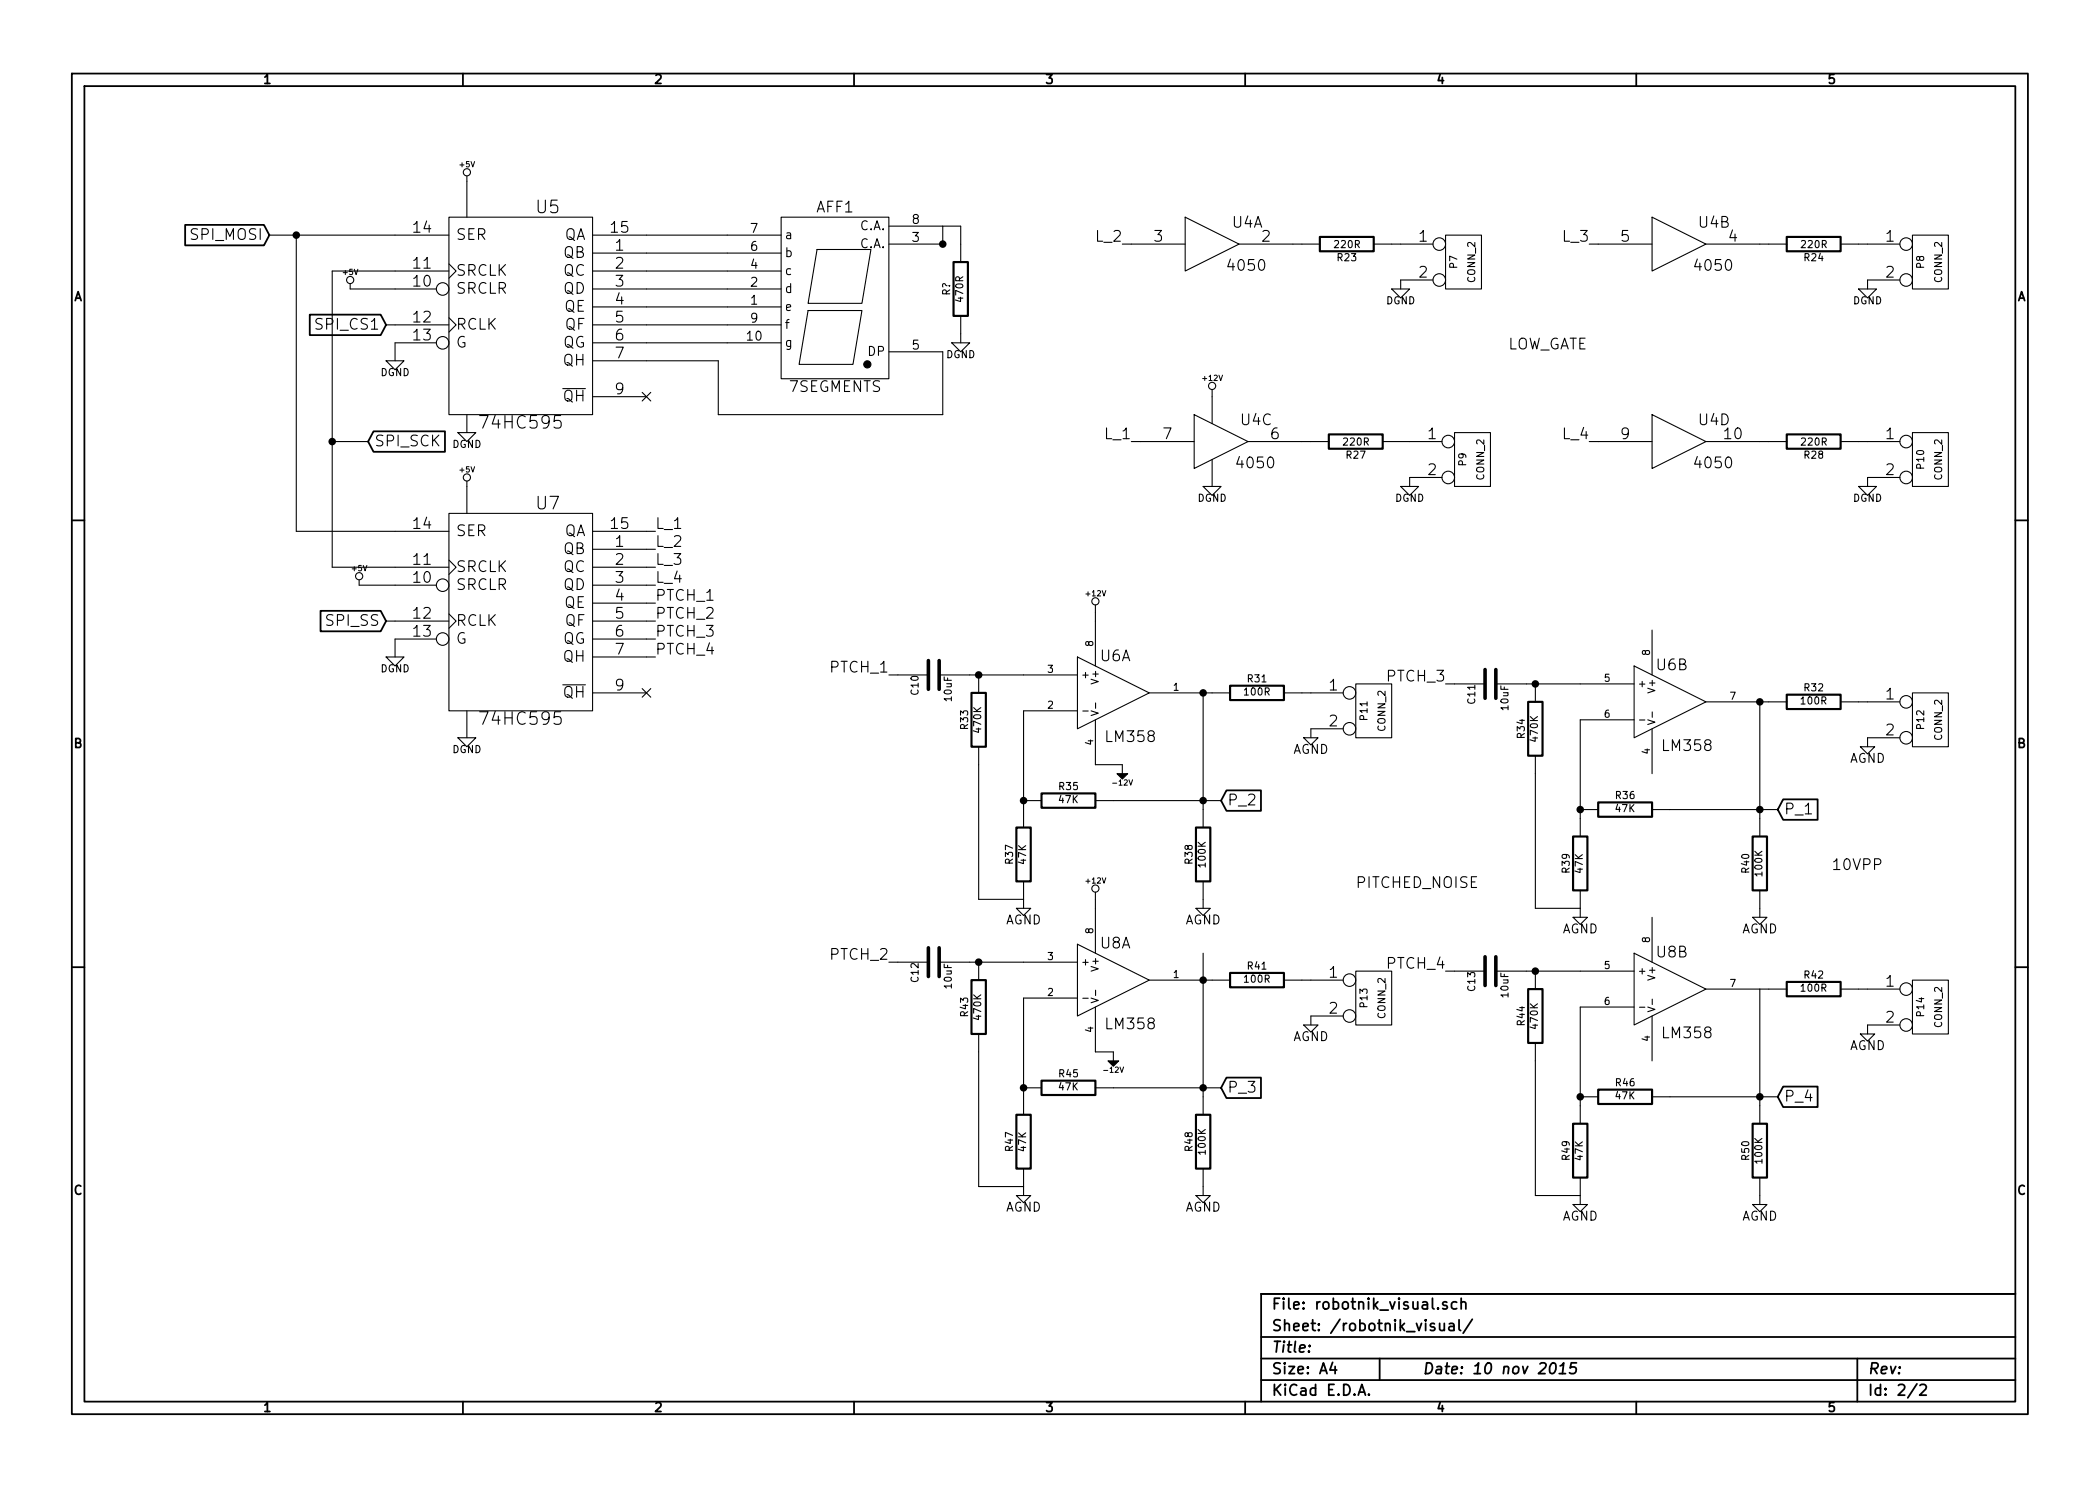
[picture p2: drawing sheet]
<svg xmlns="http://www.w3.org/2000/svg" width="297mm" height="210mm" viewBox="0 0 297 210" stroke-linecap="round" stroke-linejoin="round" font-family="sans-serif">
<g fill="none" stroke="#000" stroke-width=".25">
<path d="M10.2 10.4h276.6v189.7h-276.6zM11.9 12.2h273.2v186.1h-273.2zM65.5 10.4v1.8M120.8 10.4v1.8M176.1 10.4v1.8M231.4 10.4v1.8M26.2 31.8h11.1l.8 1.5-.8 1.4h-11.1zM43.8 44.5h10l.8 1.5-.8 1.4h-10zM10.2 73.6h1.7M52.8 61h10.1v2.9h-10.1l-.7-1.4zM285.1 73.6h1.7M45.3 86.4h8.5l.8 1.5-.8 1.4h-8.5z"/>
<path d="M173.5 111.8h4.9v2.9h-4.9l-.8-1.4zM252.2 113.1h4.9v2.9h-4.9l-.7-1.5zM10.2 136.8h1.7M285.1 136.8h1.7M173.5 152.5h4.9v2.9h-4.9l-.8-1.5zM252.2 153.7h4.9v2.9h-4.9l-.7-1.4zM65.5 198.3v1.8M120.8 198.3v1.8M176.1 198.3v1.8M178.4 189.2h106.7M178.4 195.3h106.7M178.4 192.2h106.7"/>
<path d="M185.2 190.4h.1l-.1 .1v-.1v.1M188.5 192.8l-.4 1h1M188.8 193.3v1.1M192.1 197.4l.5-1.5 .5 1.5M192.3 197h.7M193.6 197.3h.1l-.1 .1-.1-.1h.1v.1M195.1 192.2v3.1M202.9 187.3l-.4-.1-.2 .3 .1 .2 .5 .1 .1 .2-.1 .2-.1 .1-.5-.1M203.4 185.1h.1l-.1 .1-.1-.1h.1v.1M203.6 187.2v.9a.39 .39 0 0 0 .7 0M204.3 187.2v1.1M204.6 184.3l-.3-.1-.2 .2v.2l.5 .2 .1 .1-.1 .2-.1 .1-.4-.1"/>
<path d="M205 187.3l.2-.1 .4 .1 .1 1M205.7 187.6l-.5 .1a.3 .3 0 0 0-.3 .3 .3 .3 0 0 0 .3 .3l.5-.1M206 184.3a.48 .48 0 0 0-.6 0l-.1 .6a.48 .48 0 0 0 .7 .2M206.4 186.7v1.4l.2 .2M206.7 184.3a.38 .38 0 0 1 .6 .1v.8M206.7 183.7v1.5M208.3 186.7l-1.3 1.9M219.4 193a.35 .35 0 0 1 .4-.2 .35 .35 0 0 1 .3 .3 .87 .87 0 0 1-.6 1.3l-.2-.1a1.14 1.14 0 0 1 .1-1.3zM220.5 194.4h.9M220.7 193.3l.5-.5-.2 1.6M223 192.8h-.8l-.1 .8 .2-.2 .5 .1 .2 .2-.2 .5a.62 .62 0 0 1-.8 0M231.4 198.3v1.8"/>
<path d="M262.7 192.2v6.1M271.1 195.8l-1.3 2M271.6 196l.2-.1h.4l.2 .1 .1 .3-.1 .2-.9 .9h1M285.1 183.1h-106.7v15.2"/>
</g>
<g fill="none" stroke="#000" stroke-width=".15">
<path d="M38.1 33.3h25.4M41.9 33.3v41.9h21.6M63.5 30.7h20.3v28h-20.3zM63.5 37.3l1 1-1 1.1M63.5 38.3h-16.5v42h16.5M66 24.9v5.8M83.8 35.8h26.7M83.8 38.3h26.7M83.8 33.3h26.7M110.5 30.7h15.2v22.9h-15.2zM115.6 35.3h7.6l-1.3 7.6h-7.6zM125.7 32h10.2v5.1"/>
<path d="M133.3 32v2.5h-7.6M158.7 34.5h8.9M167.6 30.7l7.7 3.8-7.7 3.8zM175.3 34.5h11.4M194.3 34.5h8.4M202.7 39.6h-4.6v1.3M204.5 33.3h5v7.6h-5zM224.8 34.5h8.9M233.7 30.7l7.6 3.8-7.6 3.8zM241.3 34.5h11.4M260.3 34.5h8.4M268.7 39.6h-4.5v1.3"/>
<path d="M270.5 33.3h5.1v7.6h-5.1zM49.5 40.1v.8h12.2M54.6 51h2.5l-1.2 1.3zM54.6 46h8.9M61.7 48.5h-5.8v2.5M63.5 45l1 1-1 1M66 58.7v2.5M83.8 40.9h26.7M83.8 43.4h26.7M83.8 46h26.7M83.8 48.5h26.7M83.8 56.1h7.6"/>
<path d="M90.8 55.5l1.2 1.2M92 55.5l-1.2 1.2M114.3 43.9h7.6l-1.3 7.7h-7.6zM125.7 49.8h7.6v8.9h-31.7v-7.7h-17.8M134.6 48.5h2.6l-1.3 1.3zM135.9 44.7v3.8M168.9 58.7l7.6 3.8-7.6 3.8zM171.4 55.1v4.8M196.8 40.9h2.6l-1.3 1.3zM233.7 58.7l7.6 3.8-7.6 3.8zM262.9 40.9h2.5l-1.2 1.3zM47 62.5h5.1"/>
<path d="M63.5 72.6h20.3v28h-20.3zM63.5 79.2l1 1.1-1 1M64.8 61.2h2.5l-1.3 1.3zM66 68.1v4.5M83.8 77.7h8.9M83.8 75.2h8.9M160 62.5h8.9M170.2 68.8h2.5l-1.3 1.3zM171.4 65v3.8M176.5 62.5h11.5M195.6 62.5h8.4M198.1 68.8h2.6l-1.3 1.3z"/>
<path d="M204 67.6h-4.6v1.2M205.7 61.2h5.1v7.6h-5.1zM224.8 62.5h8.9M241.3 62.5h11.4M260.3 62.5h8.4M262.9 68.8h2.5l-1.2 1.3zM268.7 67.6h-4.5v1.2M270.5 61.2h5.1v7.6h-5.1zM50.8 82v.8h10.9M54.6 93h2.5l-1.2 1.2zM54.6 87.9h8.9M61.7 90.4h-5.8v2.6"/>
<path d="M63.5 86.9l1 1-1 1M83.8 80.3h8.9M83.8 82.8h8.9M83.8 85.3h8.9M83.8 87.9h8.9M83.8 90.4h8.9M83.8 93h8.9M83.8 98h7.6M90.8 97.4l1.2 1.2M92 97.4l-1.2 1.2M125.7 95.5h5.6M132.8 95.5h19.6"/>
<path d="M138.4 95.5v2.5M152.4 93l10.2 5-10.2 5.1zM154.9 85.6v8.6M155 99.5v.7M162.6 98h11.4M170.2 98v19.1M181.6 98h8.4M191.8 96.8h5v7.6h-5zM204.5 96.8h5.6M211.6 96.8h19.5M217.2 96.8v2.5M231.1 94.2l10.2 5.1-10.2 5.1z"/>
<path d="M233.7 89.1v6.4M241.3 99.3h11.4M248.9 99.3v19.1M260.3 99.3h8.4M270.5 98h5.1v7.7h-5.1zM64.8 104.4h2.5l-1.3 1.3zM66 100.6v3.8M138.4 105.7v21.5h6.4M144.8 113.3h2.5M152.4 100.6h-7.6v16.5M153.2 100.6h.7M154.3 100.6l1 .3-1 .3"/>
<path d="M154.9 101.8v6.4h3.8v1.3M154.9 113.3h17.8M184.4 104.4h2l-1 1zM190 103.1h-4.6v1.3M217.2 106.9v21.6h6.3M223.5 114.5h2.6M231.1 101.8h-7.6v16.6M231.9 101.9h.8M233.1 101.8l1 .4-1 .3M233.7 103.1v6.4M233.7 114.5h17.8M233.7 100.7v.8"/>
<path d="M263.1 105.7h2.1l-1 1zM268.7 104.4h-4.5v1.3M125.7 136.1h5.6M132.8 136.1h19.6M138.4 136.1v2.6M143.8 128.5h2l-1 1zM144.8 124.7v3.8M152.4 133.6l10.2 5.1-10.2 5.1zM154.9 126.2v8.7M162.6 138.7h11.4M169.2 128.5h2l-1 1zM170.2 124.7v3.8"/>
<path d="M170.2 134.9v22.8M181.6 138.7h8.4M191.8 137.4h5v7.6h-5zM204.5 137.4h5.6M211.6 137.4h19.5M217.2 137.4v2.5M222.5 129.8h2l-1 1zM223.5 126v3.8M231.1 134.9l10.2 5-10.2 5.1zM233.7 129.8v6.3M241.3 139.9h11.4M247.9 129.8h2l-1 1z"/>
<path d="M248.9 126v3.8M248.9 139.9v19.1M260.3 139.9h8.4M270.5 138.7h5.1v7.6h-5.1zM138.4 146.3v21.6h6.4M144.8 153.9h2.5M152.4 141.2h-7.6v16.5M153.2 141.2h.7M154.3 141.2l1 .3-1 .4M154.9 142.5v6.3h2.6v1.3M154.9 153.9h17.8M155 140.1v.8"/>
<path d="M184.4 145h2l-1 1zM190 143.8h-4.6v1.2M217.2 147.6v21.6h6.3M223.5 155.2h2.6M231.1 142.5h-7.6v16.5M231.9 142.5h.8M233.1 142.5l1 .3-1 .3M233.7 143.8v6.3M233.7 155.2h17.8M233.7 141.4v.7M263.1 146.3h2.1l-1 1zM268.7 145h-4.5v1.3"/>
<path d="M143.8 169.2h2l-1 1zM144.8 165.3v3.9M169.2 169.2h2l-1 1zM170.2 165.3v3.9M222.5 170.4h2l-1 1zM223.5 166.6v3.8M247.9 170.4h2l-1 1zM248.9 166.6v3.8"/>
<circle cx="49.5" cy="39.6" r=".51"/>
<circle cx="66" cy="24.4" r=".51"/>
<circle cx="203.6" cy="34.5" r=".89"/>
<circle cx="203.6" cy="39.6" r=".89"/>
<circle cx="269.6" cy="39.6" r=".89"/>
<circle cx="269.6" cy="34.5" r=".89"/>
<circle cx="62.6" cy="40.9" r=".89"/>
<circle cx="62.6" cy="48.5" r=".89"/>
<circle cx="171.5" cy="54.6" r=".51"/>
<circle cx="66" cy="67.6" r=".51"/>
<circle cx="204.9" cy="67.6" r=".89"/>
<circle cx="204.9" cy="62.5" r=".89"/>
<circle cx="269.6" cy="62.5" r=".89"/>
<circle cx="269.6" cy="67.6" r=".89"/>
<circle cx="50.8" cy="81.5" r=".51"/>
<circle cx="62.6" cy="82.8" r=".89"/>
<circle cx="62.6" cy="90.4" r=".89"/>
<circle cx="154.9" cy="85.1" r=".51"/>
<circle cx="190.9" cy="98" r=".89"/>
<circle cx="269.6" cy="99.3" r=".89"/>
<circle cx="190.9" cy="103.1" r=".89"/>
<circle cx="269.6" cy="104.4" r=".89"/>
<circle cx="154.9" cy="125.7" r=".51"/>
<circle cx="190.9" cy="138.7" r=".89"/>
<circle cx="269.6" cy="139.9" r=".89"/>
<circle cx="190.9" cy="143.8" r=".89"/>
<circle cx="269.6" cy="145" r=".89"/>
</g>
<g fill="#000" stroke="#000" stroke-width=".15">
<path d="M158 109.5h1.5l-.8 .7zM156.7 150.1h1.5l-.7 .8z"/>
<circle cx="122.7" cy="51.6" r=".51"/>
</g>
<g fill="#000" stroke="#000" stroke-width=".25">
<circle cx="41.9" cy="33.3" r=".41"/>
<circle cx="133.3" cy="34.5" r=".41"/>
<circle cx="47" cy="62.5" r=".41"/>
<circle cx="138.4" cy="95.5" r=".41"/>
<circle cx="170.2" cy="98" r=".41"/>
<circle cx="217.2" cy="96.8" r=".41"/>
<circle cx="248.9" cy="99.3" r=".41"/>
<circle cx="144.8" cy="113.3" r=".41"/>
<circle cx="170.2" cy="113.3" r=".41"/>
<circle cx="223.5" cy="114.5" r=".41"/>
<circle cx="248.9" cy="114.5" r=".41"/>
<circle cx="138.4" cy="136.1" r=".41"/>
<circle cx="170.2" cy="138.7" r=".41"/>
<circle cx="217.2" cy="137.4" r=".41"/>
<circle cx="144.8" cy="153.9" r=".41"/>
<circle cx="170.2" cy="153.9" r=".41"/>
<circle cx="223.5" cy="155.2" r=".41"/>
<circle cx="248.9" cy="155.2" r=".41"/>
</g>
<g fill="none" stroke="#000" stroke-width=".3">
<path d="M134.9 37.1h2v7.6h-2zM186.7 33.5h7.6v2.1h-7.6zM252.7 33.5h7.6v2.1h-7.6zM188 61.5h7.6v2h-7.6zM252.7 61.5h7.6v2h-7.6zM137.4 98h2v7.7h-2zM174 97h7.6v2.1h-7.6zM216.2 99.3h2v7.6h-2zM252.7 98.3h7.6v2h-7.6zM143.8 117.1h2v7.6h-2zM147.3 112.3h7.6v2h-7.6zM169.2 117.1h2v7.6h-2z"/>
<path d="M222.5 118.4h2v7.6h-2zM226.1 113.5h7.6v2.1h-7.6zM247.9 118.4h2v7.6h-2zM137.4 138.7h2v7.6h-2zM174 137.7h7.6v2h-7.6zM216.2 139.9h2v7.7h-2zM252.7 138.9h7.6v2.1h-7.6zM143.8 157.7h2v7.6h-2zM147.3 152.9h7.6v2h-7.6zM169.2 157.7h2v7.6h-2zM222.5 159h2v7.6h-2zM226.1 154.2h7.6v2h-7.6z"/>
<path d="M247.9 159h2v7.6h-2z"/>
</g>
<path d="M131.3 93.5v4M132.8 93.5v4M210.1 94.7v4.1M211.6 94.7v4.1M131.3 134.1v4.1M132.8 134.1v4.1M210.1 135.4v4M211.6 135.4v4" fill="none" stroke="#000" stroke-width=".51"/>
<g font-size="2.5">
<text x="75.9" y="30.3">U5</text>
<text x="68.4" y="60.8">74HC595</text>
<text x="75.9" y="72.2">U7</text>
<text x="68.4" y="102.7">74HC595</text>
</g>
<g font-size="2.1">
<text x="27.2" y="34">SPI_MOSI</text>
<text x="58.5" y="33">14</text>
<text x="64.5" y="34">SER</text>
<text x="79.6" y="34">QA</text>
<text x="86.5" y="33">15</text>
<text x="87" y="35.6">1</text>
<text x="115.5" y="30.1">AFF1</text>
<text x="155.1" y="34.3">L_2</text>
<text x="163.2" y="34.3">3</text>
<text x="174.3" y="32.3">U4A</text>
<text x="178.5" y="34.3">2</text>
<text x="200.7" y="34.3">1</text>
<text x="221.1" y="34.3">L_3</text>
<text x="229.3" y="34.3">5</text>
<text x="240.3" y="32.3">U4B</text>
<text x="244.5" y="34.3">4</text>
<text x="266.8" y="34.3">1</text>
<text x="58.5" y="40.6">10</text>
<text x="58.5" y="38.1">11</text>
<text x="64.5" y="41.7">SRCLR</text>
<text x="64.5" y="39.1">SRCLK</text>
<text x="79.6" y="36.6">QB</text>
<text x="79.6" y="39.1">QC</text>
<text x="79.6" y="41.7">QD</text>
<text x="87" y="38.1">2</text>
<text x="87" y="40.6">3</text>
<text x="173.9" y="38.4">4050</text>
<text x="200.7" y="39.4">2</text>
<text x="240" y="38.4">4050</text>
<text x="266.8" y="39.4">2</text>
<text x="45" y="46.7">SPI_CS1</text>
<text x="58.5" y="45.7">12</text>
<text x="64.5" y="46.7">RCLK</text>
<text x="79.7" y="44.2">QE</text>
<text x="79.9" y="46.7">QF</text>
<text x="87" y="43.2">4</text>
<text x="87" y="45.7">5</text>
<text x="58.5" y="48.3">13</text>
<text x="64.5" y="49.3">G</text>
<text x="79.5" y="49.3">QG</text>
<text x="79.6" y="51.8">QH</text>
<text x="87" y="48.3">6</text>
<text x="87" y="50.8">7</text>
<text x="213.4" y="49.5">LOW_GATE</text>
<text x="79.6" y="56.9">QH</text>
<text x="87" y="55.9">9</text>
<text x="111.6" y="55.5">7SEGMENTS</text>
<text x="53" y="63.2">SPI_SCK</text>
<text x="156.4" y="62.2">L_1</text>
<text x="164.5" y="62.2">7</text>
<text x="175.6" y="60.2">U4C</text>
<text x="179.8" y="62.2">6</text>
<text x="202" y="62.2">1</text>
<text x="221.1" y="62.2">L_4</text>
<text x="229.3" y="62.2">9</text>
<text x="240.3" y="60.2">U4D</text>
<text x="243.9" y="62.2">10</text>
<text x="266.8" y="62.2">1</text>
<text x="175.2" y="66.3">4050</text>
<text x="202" y="67.3">2</text>
<text x="240" y="66.3">4050</text>
<text x="266.8" y="67.3">2</text>
<text x="58.5" y="74.9">14</text>
<text x="64.5" y="75.9">SER</text>
<text x="79.6" y="75.9">QA</text>
<text x="86.5" y="74.9">15</text>
<text x="87" y="77.5">1</text>
<text x="92.7" y="74.9">L_1</text>
<text x="92.7" y="77.5">L_2</text>
<text x="58.5" y="82.5">10</text>
<text x="58.5" y="80">11</text>
<text x="64.5" y="83.6">SRCLR</text>
<text x="64.5" y="81">SRCLK</text>
<text x="79.6" y="78.5">QB</text>
<text x="79.6" y="81">QC</text>
<text x="79.6" y="83.6">QD</text>
<text x="87" y="80">2</text>
<text x="87" y="82.5">3</text>
<text x="92.7" y="80">L_3</text>
<text x="92.7" y="82.5">L_4</text>
<text x="46.3" y="88.6">SPI_SS</text>
<text x="58.5" y="87.6">12</text>
<text x="64.5" y="88.6">RCLK</text>
<text x="79.7" y="86.1">QE</text>
<text x="79.9" y="88.6">QF</text>
<text x="87" y="85.1">4</text>
<text x="87" y="87.6">5</text>
<text x="92.7" y="85.1">PTCH_1</text>
<text x="92.7" y="87.6">PTCH_2</text>
<text x="58.5" y="90.2">13</text>
<text x="64.5" y="91.2">G</text>
<text x="79.5" y="91.2">QG</text>
<text x="79.6" y="93.7">QH</text>
<text x="87" y="90.2">6</text>
<text x="87" y="92.7">7</text>
<text x="92.7" y="90.2">PTCH_3</text>
<text x="92.7" y="92.7">PTCH_4</text>
<text x="117.6" y="95.2">PTCH_1</text>
<text x="155.6" y="93.6">U6A</text>
<text x="234.4" y="94.9">U6B</text>
<text x="79.6" y="98.8">QH</text>
<text x="87" y="97.8">9</text>
<text x="188" y="97.8">1</text>
<text x="196.3" y="96.5">PTCH_3</text>
<text x="266.8" y="99.1">1</text>
<text x="156.6" y="105.1">LM358</text>
<text x="188" y="102.9">2</text>
<text x="235.3" y="106.3">LM358</text>
<text x="266.8" y="104.1">2</text>
<text x="173.6" y="114">P_2</text>
<text x="252.4" y="115.3">P_1</text>
<text x="191.8" y="125.7">PITCHED_NOISE</text>
<text x="259.1" y="123.2">10VPP</text>
<text x="117.6" y="135.9">PTCH_2</text>
<text x="155.6" y="134.3">U8A</text>
<text x="196.3" y="137.2">PTCH_4</text>
<text x="234.4" y="135.6">U8B</text>
<text x="188" y="138.4">1</text>
<text x="188" y="143.5">2</text>
<text x="266.8" y="139.7">1</text>
<text x="156.6" y="145.7">LM358</text>
<text x="235.3" y="147">LM358</text>
<text x="266.8" y="144.8">2</text>
<text x="173.6" y="154.7">P_3</text>
<text x="252.4" y="156">P_4</text>
<text x="179.9" y="185.4">File: robotnik_visual.sch</text>
<text x="179.9" y="191.5">Title:</text>
<text x="179.9" y="188.4">Sheet: /robotnik_visual/</text>
<text x="179.9" y="197.6">KiCad E.D.A.</text>
<text x="179.9" y="194.5">Size: A4</text>
<text x="201.2" y="194.5">Date: 10 nov 2015</text>
<text x="264.2" y="194.5">Rev:</text>
<text x="264.2" y="197.6">Id: 2/2</text>
</g>
<g font-size="1.8">
<text x="37.3" y="11.9">1</text>
<text x="92.7" y="11.9">2</text>
<text x="148" y="11.9">3</text>
<text x="203.3" y="11.9">4</text>
<text x="258.6" y="11.9">5</text>
<text x="106.2" y="35.6">6</text>
<text x="106.2" y="33">7</text>
<text x="111" y="33.9">a</text>
<text x="121.7" y="35.2">C.A.</text>
<text x="121.7" y="32.6">C.A.</text>
<text x="129.1" y="34.3">3</text>
<text x="129.1" y="31.7">8</text>
<text x="106.2" y="40.6">2</text>
<text x="106.2" y="38.1">4</text>
<text x="111" y="41.5">d</text>
<text x="111" y="39">c</text>
<text x="111" y="36.4">b</text>
<text x="10.4" y="42.7">A</text>
<text x="106.2" y="43.2">1</text>
<text x="106.2" y="45.7">9</text>
<text x="111" y="44.1">e</text>
<text x="111" y="46.6">f</text>
<text x="285.3" y="42.7">A</text>
<text x="105.7" y="48.3">10</text>
<text x="111" y="49.1">g</text>
<text x="122.8" y="50.4">DP</text>
<text x="129.1" y="49.5">5</text>
<text x="10.4" y="105.9">B</text>
<text x="182.8" y="106.7">AGND</text>
<text x="261.6" y="108">AGND</text>
<text x="285.3" y="105.9">B</text>
<text x="142.2" y="130.9">AGND</text>
<text x="167.6" y="130.9">AGND</text>
<text x="220.9" y="132.1">AGND</text>
<text x="246.3" y="132.1">AGND</text>
<text x="182.8" y="147.4">AGND</text>
<text x="261.6" y="148.6">AGND</text>
<text x="10.4" y="169.1">C</text>
<text x="142.2" y="171.5">AGND</text>
<text x="167.6" y="171.5">AGND</text>
<text x="220.9" y="172.8">AGND</text>
<text x="246.3" y="172.8">AGND</text>
<text x="285.3" y="169.1">C</text>
<text x="37.3" y="199.8">1</text>
<text x="92.7" y="199.8">2</text>
<text x="148" y="199.8">3</text>
<text x="203.3" y="199.8">4</text>
<text x="258.6" y="199.8">5</text>
</g>
<g font-size="1.4">
<text x="188.8" y="35.1">220R</text>
<text x="254.9" y="35.1">220R</text>
<text x="134.4" y="41.8" transform="rotate(-90 134.4 41.8)">R?</text>
<text x="189.2" y="37">R23</text>
<text x="206.2" y="37.9" transform="rotate(-90 206.2 37.9)">P7</text>
<text x="208.7" y="39.9" transform="rotate(-90 208.7 39.9)">CONN_2</text>
<text x="255.2" y="37">R24</text>
<text x="272.2" y="37.9" transform="rotate(-90 272.2 37.9)">P8</text>
<text x="274.8" y="39.9" transform="rotate(-90 274.8 39.9)">CONN_2</text>
<text x="136.3" y="42.6" transform="rotate(-90 136.3 42.6)">470R</text>
<text x="196" y="43.1">DGND</text>
<text x="262.1" y="43.1">DGND</text>
<text x="53.8" y="53.3">DGND</text>
<text x="133.8" y="50.7">DGND</text>
<text x="64" y="63.4">DGND</text>
<text x="190.1" y="63.1">220R</text>
<text x="190.5" y="64.9">R27</text>
<text x="207.4" y="65.9" transform="rotate(-90 207.4 65.9)">P9</text>
<text x="254.9" y="63.1">220R</text>
<text x="255.2" y="64.9">R28</text>
<text x="169.4" y="71">DGND</text>
<text x="197.3" y="71">DGND</text>
<text x="210" y="67.9" transform="rotate(-90 210 67.9)">CONN_2</text>
<text x="262.1" y="71">DGND</text>
<text x="272.2" y="66.3" transform="rotate(-90 272.2 66.3)">P10</text>
<text x="274.8" y="67.9" transform="rotate(-90 274.8 67.9)">CONN_2</text>
<text x="53.8" y="95.2">DGND</text>
<text x="148.2" y="95.2">3</text>
<text x="154.7" y="91.4" transform="rotate(-90 154.7 91.4)">8</text>
<text x="233.4" y="92.7" transform="rotate(-90 233.4 92.7)">8</text>
<text x="130" y="98.3" transform="rotate(-90 130 98.3)">C10</text>
<text x="134.7" y="99.2" transform="rotate(-90 134.7 99.2)">10uF</text>
<text x="148.2" y="100.3">2</text>
<text x="152.9" y="96">+</text>
<text x="155.4" y="96.5" transform="rotate(-90 155.4 96.5)">V+</text>
<text x="166" y="97.8">1</text>
<text x="176.1" y="98.4">100R</text>
<text x="176.5" y="96.6">R31</text>
<text x="193.5" y="101.8" transform="rotate(-90 193.5 101.8)">P11</text>
<text x="208.7" y="99.5" transform="rotate(-90 208.7 99.5)">C11</text>
<text x="213.4" y="100.4" transform="rotate(-90 213.4 100.4)">10uF</text>
<text x="226.9" y="96.5">5</text>
<text x="226.9" y="101.6">6</text>
<text x="231.6" y="97.3">+</text>
<text x="234.2" y="97.8" transform="rotate(-90 234.2 97.8)">V+</text>
<text x="244.7" y="99.1">7</text>
<text x="254.8" y="99.7">100R</text>
<text x="255.2" y="97.9">R32</text>
<text x="64" y="106.6">DGND</text>
<text x="137" y="103.1" transform="rotate(-90 137 103.1)">R33</text>
<text x="138.8" y="103.6" transform="rotate(-90 138.8 103.6)">470K</text>
<text x="154.7" y="105.4" transform="rotate(-90 154.7 105.4)">4</text>
<text x="196" y="103.4" transform="rotate(-90 196 103.4)">CONN_2</text>
<text x="215.7" y="104.4" transform="rotate(-90 215.7 104.4)">R34</text>
<text x="217.6" y="104.8" transform="rotate(-90 217.6 104.8)">470K</text>
<text x="233.4" y="106.7" transform="rotate(-90 233.4 106.7)">4</text>
<text x="272.2" y="103.1" transform="rotate(-90 272.2 103.1)">P12</text>
<text x="274.8" y="104.7" transform="rotate(-90 274.8 104.7)">CONN_2</text>
<text x="149.8" y="113.7">47K</text>
<text x="149.8" y="111.8">R35</text>
<text x="228.6" y="113.1">R36</text>
<text x="228.5" y="115">47K</text>
<text x="143.3" y="122.2" transform="rotate(-90 143.3 122.2)">R37</text>
<text x="145.2" y="122.2" transform="rotate(-90 145.2 122.2)">47K</text>
<text x="168.7" y="122.2" transform="rotate(-90 168.7 122.2)">R38</text>
<text x="170.6" y="122.6" transform="rotate(-90 170.6 122.6)">100K</text>
<text x="222.1" y="123.5" transform="rotate(-90 222.1 123.5)">R39</text>
<text x="223.9" y="123.5" transform="rotate(-90 223.9 123.5)">47K</text>
<text x="247.5" y="123.5" transform="rotate(-90 247.5 123.5)">R40</text>
<text x="249.3" y="123.9" transform="rotate(-90 249.3 123.9)">100K</text>
<text x="148.2" y="135.9">3</text>
<text x="152.9" y="136.6">+</text>
<text x="154.7" y="132.1" transform="rotate(-90 154.7 132.1)">8</text>
<text x="155.4" y="137.2" transform="rotate(-90 155.4 137.2)">V+</text>
<text x="176.5" y="137.2">R41</text>
<text x="226.9" y="137.2">5</text>
<text x="231.6" y="137.9">+</text>
<text x="233.4" y="133.3" transform="rotate(-90 233.4 133.3)">8</text>
<text x="130" y="138.9" transform="rotate(-90 130 138.9)">C12</text>
<text x="134.7" y="139.8" transform="rotate(-90 134.7 139.8)">10uF</text>
<text x="137" y="143.8" transform="rotate(-90 137 143.8)">R43</text>
<text x="148.2" y="141">2</text>
<text x="166" y="138.4">1</text>
<text x="176.1" y="139.1">100R</text>
<text x="193.5" y="142.5" transform="rotate(-90 193.5 142.5)">P13</text>
<text x="208.7" y="140.2" transform="rotate(-90 208.7 140.2)">C13</text>
<text x="213.4" y="141.1" transform="rotate(-90 213.4 141.1)">10uF</text>
<text x="226.9" y="142.2">6</text>
<text x="234.2" y="138.4" transform="rotate(-90 234.2 138.4)">V+</text>
<text x="244.7" y="139.7">7</text>
<text x="254.8" y="140.4">100R</text>
<text x="255.2" y="138.5">R42</text>
<text x="272.2" y="143.7" transform="rotate(-90 272.2 143.7)">P14</text>
<text x="138.8" y="144.2" transform="rotate(-90 138.8 144.2)">470K</text>
<text x="154.7" y="146" transform="rotate(-90 154.7 146)">4</text>
<text x="196" y="144.1" transform="rotate(-90 196 144.1)">CONN_2</text>
<text x="215.7" y="145.1" transform="rotate(-90 215.7 145.1)">R44</text>
<text x="217.6" y="145.5" transform="rotate(-90 217.6 145.5)">470K</text>
<text x="233.4" y="147.3" transform="rotate(-90 233.4 147.3)">4</text>
<text x="274.8" y="145.4" transform="rotate(-90 274.8 145.4)">CONN_2</text>
<text x="149.8" y="154.3">47K</text>
<text x="149.8" y="152.5">R45</text>
<text x="228.5" y="155.6">47K</text>
<text x="228.6" y="153.7">R46</text>
<text x="143.3" y="162.8" transform="rotate(-90 143.3 162.8)">R47</text>
<text x="145.2" y="162.9" transform="rotate(-90 145.2 162.9)">47K</text>
<text x="168.7" y="162.8" transform="rotate(-90 168.7 162.8)">R48</text>
<text x="170.6" y="163.2" transform="rotate(-90 170.6 163.2)">100K</text>
<text x="222.1" y="164.1" transform="rotate(-90 222.1 164.1)">R49</text>
<text x="223.9" y="164.1" transform="rotate(-90 223.9 164.1)">47K</text>
<text x="247.5" y="164.1" transform="rotate(-90 247.5 164.1)">R50</text>
<text x="249.3" y="164.5" transform="rotate(-90 249.3 164.5)">100K</text>
</g>
<g font-size="1.1">
<text x="65.1" y="23.7">+5V</text>
<text x="48.6" y="38.9">+5V</text>
<text x="170.2" y="53.9">+12V</text>
<text x="65.1" y="66.9">+5V</text>
<text x="49.8" y="80.8">+5V</text>
<text x="153.7" y="84.4">+12V</text>
<text x="157.6" y="111.2">-12V</text>
<text x="153.7" y="125">+12V</text>
<text x="156.3" y="151.8">-12V</text>
</g>
</svg>
